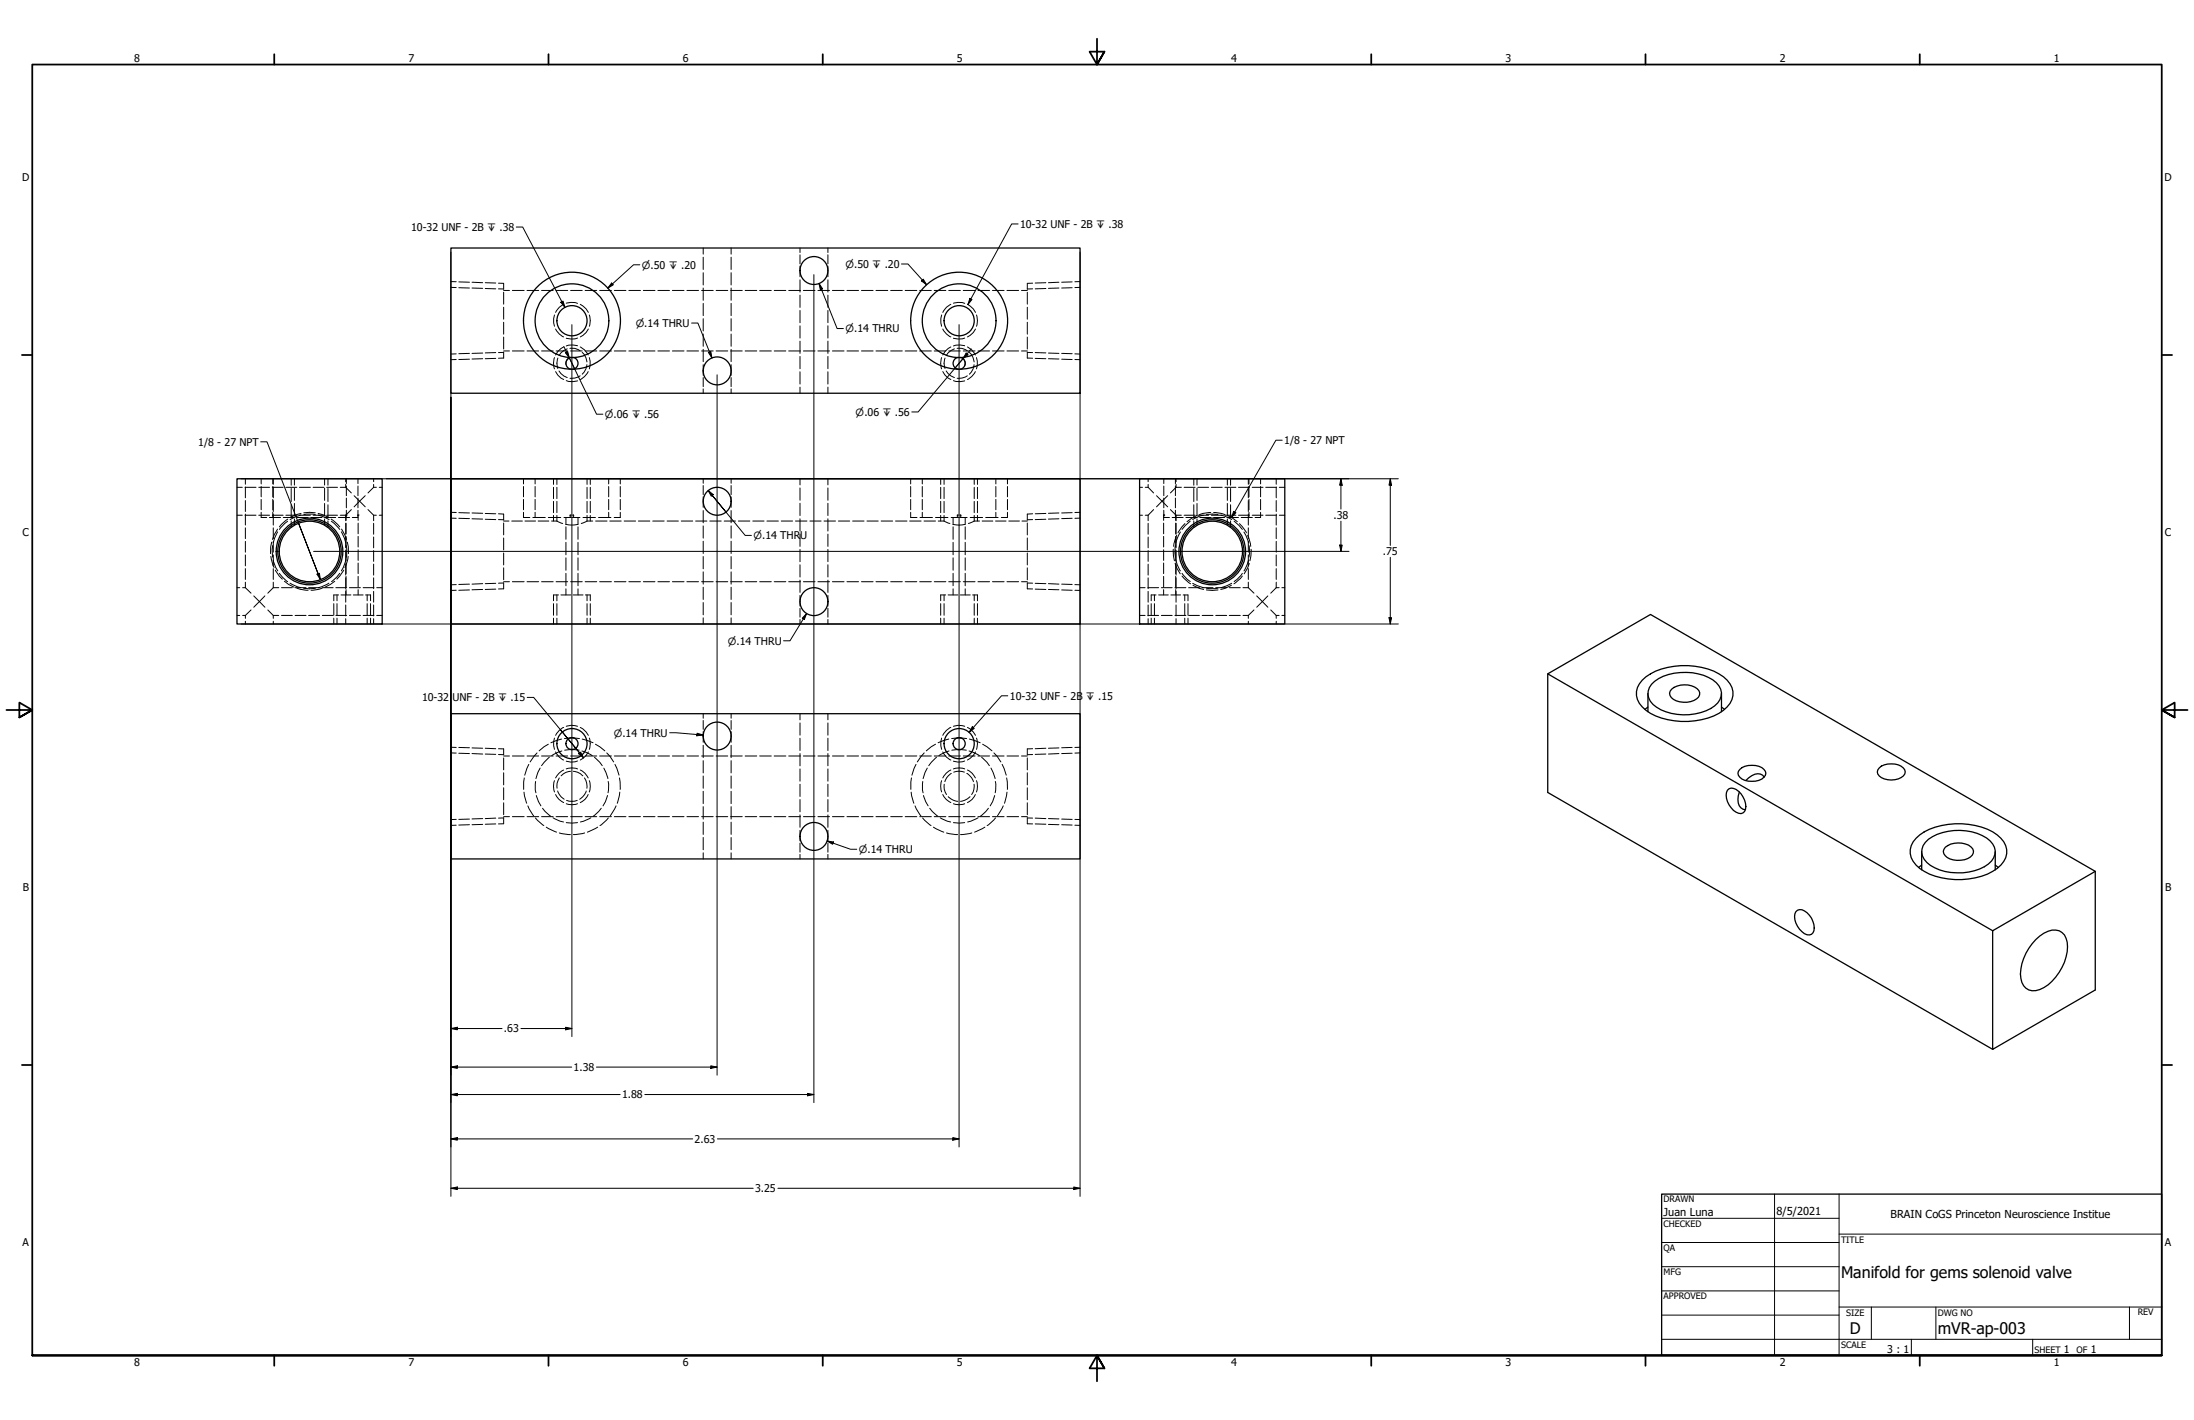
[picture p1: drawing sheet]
<svg xmlns="http://www.w3.org/2000/svg" width="864mm" height="559mm" viewBox="0 0 864 559" stroke-linecap="round" stroke-linejoin="round" font-family="sans-serif">
<!-- layer: Hidden (ANSI) -->
<g fill="none" stroke="#000" stroke-width=".39">
<path d="M276.8 97.6v2.4M287.8 97.6v2.4M314.9 97.6v1.8M325.9 97.6v1.8M177.5 113.1l2.1 .1M180.6 113.2l4.2 .1M185.8 113.3l4.2 .2M191 113.5l4.1 .2M196.2 113.7h2M198.2 111.5v2.4M198.2 115v4.7M198.2 114.3h2.3"/>
<path d="M201.7 114.3h4.6M207.5 114.3h4.5M213.2 114.3h4.5M218.9 114.3h4.6M224.6 114.3h4.6M230.3 114.3h4.6M236 114.3h4.7M241.8 114.3h4.6M247.5 114.3h4.6M253.2 114.3h4.6M259 114.3h4.5M264.7 114.3h4.5"/>
<path d="M270.4 114.3h4.6M276.2 114.3h4.5M276.8 101.2v4.8M276.8 107.3v4.8M276.8 113.3v4.9M276.8 119.4v4.8M281.9 114.3h4.5M287.6 114.3h4.6M287.8 101.2v4.8M287.8 107.3v4.8M287.8 113.3v4.9M287.8 119.4v4.8"/>
<path d="M293.3 114.3h4.6M299 114.3h4.6M304.7 114.3h4.6M310.5 114.3h4.6M314.9 100.3v3.5M314.9 104.7v4.2M314.9 110.1v4.8M314.9 116.1v4.9M316.2 114.3h4.6M321.9 114.3h4.6M325.9 100.3v3.5M325.9 104.7v4.2"/>
<path d="M325.9 110.1v4.8M325.9 116.1v4.9M327.7 114.3h4.5M333.4 114.3h4.5M339.1 114.3h4.6M344.8 114.3h4.6M350.6 114.3h4.6M356.3 114.3h4.6M362 114.3h4.6M367.7 114.3h4.6M373.4 114.3h4.6M379.2 114.3h4.6"/>
<path d="M384.9 114.3h4.6M390.7 114.3h4.5M396.4 114.3h4.5M402.1 114.3h2.3M404.4 111.5v2.4M404.4 115v4.7M406.5 113.7h-2.1M411.7 113.5l-4.2 .2M416.8 113.3l-4.1 .2M422 113.2l-4.1 .1M425.1 113.1l-2 .1M179.6 139.3h-2.1"/>
<path d="M184.8 139.1l-4.2 .1M190 138.9l-4.2 .2M195.1 138.7l-4.1 .2M198.2 120.9v4.7M198.2 126.8v4.7M198.2 132.7v4.7M198.2 138.6v2.3M198.2 138.7h-2M198.2 138.1h2.3M201.7 138.1h4.6M207.5 138.1h4.5M213.2 138.1h4.5"/>
<path d="M218.9 138.1h4.6M223.3 137.3l-1.4 .6-1.9 2.1M224.3 137.1a5 5 0 0 1 4 .9M224.6 138.1h4.6M229.2 138.7a5.6 5.6 0 0 1 1.8 3.7M230.3 138.1h4.6M236 138.1h4.7M241.8 138.1h4.6M247.5 138.1h4.6M253.2 138.1h4.6M259 138.1h4.5M264.7 138.1h4.5"/>
<path d="M270.4 138.1h4.6M276.2 138.1h4.5M276.8 125.4v4.8M276.8 131.4v4.9M276.8 137.5v4.8M281.9 138.1h4.5M287.6 138.1h4.6M287.8 125.4v4.8M287.8 131.4v4.9M287.8 137.5v4.8M293.3 138.1h4.6M299 138.1h4.6"/>
<path d="M304.7 138.1h4.6M310.5 138.1h4.6M314.9 122.2v4.8M314.9 128.2v4.8M314.9 134.2v4.9M316.2 138.1h4.6M321.9 138.1h4.6M325.9 122.2v4.8M325.9 128.2v4.8M325.9 134.2v4.9M327.7 138.1h4.5M333.4 138.1h4.5"/>
<path d="M339.1 138.1h4.6M344.8 138.1h4.6M350.6 138.1h4.6M356.3 138.1h4.6M362 138.1h4.6M367.7 138.1h4.6M373.4 138.1h4.6M375.7 137.3l-1.4 .6-1.9 2.1M376.7 137.1a5 5 0 0 1 4 .9M379.2 138.1h4.6M381.6 138.7a5.6 5.6 0 0 1 1.8 3.7M384.9 138.1h4.6"/>
<path d="M390.7 138.1h4.5M396.4 138.1h4.5M402.1 138.1h2.3M404.4 120.9v4.7M404.4 126.8v4.7M404.4 132.7v4.7M404.4 138.6v2.3M404.4 138.7h2.1M407.5 138.7l4.2 .2M412.7 138.9l4.1 .2M417.9 139.1l4.1 .1M423.1 139.3h2"/>
<path d="M219.6 140.9a5.8 5.8 0 0 0 0 4.1M220 146l1.9 2 1.4 .6M224.4 145.2l.5 .1M224.9 140.6l-.4 .1M225.3 140.6l.4 .1M225.8 145.2l-.4 .1M228.3 147.9a5.7 5.7 0 0 1-4 .9M231 143.5a5.6 5.6 0 0 1-1.8 3.8M276.8 143.5v4.2M276.8 148.6v3.5M276.8 153v1.7M287.8 143.5v4.2"/>
<path d="M287.8 148.6v3.5M287.8 153v1.7M314.9 140.3v4.8M314.9 146.3v4.8M314.9 152.3v2.4M325.9 140.3v4.8M325.9 146.3v4.8M325.9 152.3v2.4M372 140.9a5.8 5.8 0 0 0 0 4.1M372.4 146l1.9 2 1.4 .6M376.8 145.2l.5 .1M377.3 140.6l-.4 .1"/>
<path d="M377.7 140.6l.4 .1M378.2 145.2l-.4 .1M380.7 147.9a5.7 5.7 0 0 1-4 .9M383.4 143.5a5.6 5.6 0 0 1-1.8 3.8M93.3 191.8h2.1M96.5 191.8h4.3M96.6 188.4v2.2M96.6 191.6v4.3M96.6 197v4.3M101.9 191.8h4.2M102.8 188.4v2M102.8 191.5v4"/>
<path d="M102.8 196.5v4.1M107.2 191.8h4.2M107.4 188.4v2M107.4 191.5v4M107.4 196.5v4.1M107.6 188.4v2.2M107.6 191.6v4.3M107.6 197v4.3M112.5 191.8h4.3M115.9 188.4v2.5M115.9 192.1v4.8M115.9 198.1v4.9"/>
<path d="M117.9 191.8h4.3M123.3 191.8h4.2M127.8 188.4v2.5M127.8 192.1v4.8M127.8 198.1v4.9M128.6 191.8h4.2M133.9 191.8h2.2M136.1 191.8l2.2 2.2M136.1 188.4v1.1M136.1 190.6v1.2M136.3 188.4v1.9M136.3 191.3v3.8"/>
<path d="M136.3 196v3.8M139.4 195.1l4.4 4.4M140.9 188.4v1.9M140.9 191.3v3.8M140.9 196v3.8M143.8 195.1l-4.4 4.4M147.1 191.8l-2.3 2.2M147.1 191.8h1M147.1 188.4v1.1M147.1 190.6v1.2M149.3 191.8h1.1M206.1 188.4v2"/>
<path d="M206.1 191.5v4M206.1 196.5v4.1M210.6 188.4v2M210.6 191.5v4M210.6 196.5v4.1M219.2 188.4v2.2M219.2 191.8v4.4M219.2 197.3v4.4M231.1 188.4v2.2M231.1 191.8v4.4M231.1 197.3v4.4M239.6 188.4v2"/>
<path d="M239.6 191.5v4M239.6 196.5v4.1M244.2 188.4v2M244.2 191.5v4M244.2 196.5v4.1M276.8 188.4v1.8M276.8 191.1v3.5M276.8 195.5v4.1M287.8 188.4v1.8M287.8 191.1v3.5M287.8 195.5v4.1M314.9 188.4v2.4"/>
<path d="M314.9 192v4.8M314.9 198.1v4.8M325.9 188.4v2.4M325.9 192v4.8M325.9 198.1v4.8M358.5 188.4v2M358.5 191.5v4M358.5 196.5v4.1M363 188.4v2M363 191.5v4M363 196.5v4.1M371.6 188.4v2.2"/>
<path d="M371.6 191.8v4.4M371.6 197.3v4.4M383.5 188.4v2.2M383.5 191.8v4.4M383.5 197.3v4.4M392 188.4v2M392 191.5v4M392 196.5v4.1M396.6 188.4v2M396.6 191.5v4M396.6 196.5v4.1M448.6 191.8h1.1"/>
<path d="M450.8 191.8h1.1M451.9 191.8l2.2 2.2M451.9 188.4v1.1M451.9 190.6v1.2M455.2 195.1l4.4 4.4M458.1 188.4v1.9M458.1 191.3v3.8M458.1 196v3.8M459.6 195.1l-4.4 4.4M462.7 188.4v1.9M462.7 191.3v3.8M462.7 196v3.8"/>
<path d="M462.9 191.8h2.1M462.9 191.8l-2.2 2.2M462.9 188.4v1.1M462.9 190.6v1.2M466.1 191.8h4.3M471.2 188.4v2.5M471.2 192.1v4.8M471.2 198.1v4.9M471.5 191.8h4.2M476.8 191.8h4.3M482.2 191.8h4.3M483.1 188.4v2.5"/>
<path d="M483.1 192.1v4.8M483.1 198.1v4.9M487.5 191.8h4.3M491.4 188.4v2.2M491.4 191.6v4.3M491.4 197v4.3M491.6 188.4v2M491.6 191.5v4M491.6 196.5v4.1M492.9 191.8h4.2M496.2 188.4v2M496.2 191.5v4"/>
<path d="M496.2 196.5v4.1M498.2 191.8h4.3M502.3 188.4v2.2M502.3 191.6v4.3M502.3 197v4.3M503.6 191.8h2.1M93.3 202.8h2.1M96.5 202.8h4.3M96.6 202.3v4.3M96.6 207.7v4.3M96.6 213v4.3M96.6 218.4v4.3"/>
<path d="M101.9 202.8h4.2M102.8 201.6v2h2.2M106 203.6h4.4M107.2 202.8h4.2M107.4 201.6v2M107.6 202.3v4.3M107.6 207.7v4.3M107.6 213v4.3M107.6 218.4v4.3M111.5 203.6h4.3M112.5 202.8h4.3M115.9 204.2v2.4"/>
<path d="M116.9 203.6h4.4M117.9 202.8h4.3M122.4 203.6h4.3M123.3 202.8h4.2M127.8 204.2v2.4M127.8 203.6h4.3M128.6 202.8h4.2M133.2 203.6h4.4M133.9 202.8h2.2M136.1 202.8v2.1M136.1 205.9v4.3M136.1 211.3v4.3"/>
<path d="M136.1 216.7v4.2M136.2 205.9v4.2M136.2 211.1v4.2M136.2 216.3v4.2M136.3 203.3v.3M136.3 202.7l-.1 2.1M136.3 200.8v2.2M138.3 200.5l-2.2 2.3M140.8 203.3v.3h-2.1M140.9 200.8l-.1 2.2M141 202.7v2.1M141 205.9v4.2"/>
<path d="M141 211.1v4.2M141 216.3v4.2M144.8 200.5l2.3 2.3M147.1 202.8h1M147.1 202.8v2.1M147.1 205.9v4.3M147.1 211.3v4.3M147.1 216.7v4.2M149.3 202.8h1.1M177.5 203.9l2.1 .1M180.6 204l4.2 .1M185.8 204.2l4.2 .1"/>
<path d="M191 204.3l4.1 .2M196.2 204.5h2M198.2 205h2.1M198.2 202.3v2.4M198.2 205.8v4.7M198.2 211.7v4.7M198.2 217.6v4.7M201.4 205h4.2M206.1 201.6v2h2.4M206.6 205h4.2M209.7 203.6h4.9M210.6 201.6v2"/>
<path d="M211.8 205h4.2M215.8 203.6h4.9M217.1 205h2.1M219.2 205l2.3 1M219.2 202.8v2.2M222 203.6h2.9M222.6 206.4l2.5 .2 2.5-.2M222.8 203.6v2.5M222.8 207.3v4.9M222.8 213.4v4.9M222.8 219.5v4.9M224.4 203.3v.3l.1-.3"/>
<path d="M224.5 202.7v.3M224.9 202.7h-.5v.3M225.3 203.6h3M225.4 202.7h.4v.3M225.7 202.7v.3M225.7 203.3v.3M225.8 203.3v.3M227.5 203.6v2.5M227.5 207.3v4.9M227.5 213.4v4.9M227.5 219.5v4.9M229.5 203.6h4.9"/>
<path d="M231.1 205l-2.3 1M231.1 205h2.2M231.1 202.8v2.2M234.4 205h4.6M235.6 203.6h4.9M239.6 201.6v2M240 205h4.5M244.2 201.6v2h-2.5M245.7 205h4.5M251.3 205h4.5M256.9 205h4.5M262.6 205h4.4"/>
<path d="M268.2 205h4.5M273.8 205h4.5M276.8 200.9v4.8M276.8 206.9v4.9M276.8 213v4.8M276.8 219v4.8M279.4 205h4.5M285.1 205h4.4M287.8 200.9v4.8M287.8 206.9v4.9M287.8 213v4.8M287.8 219v4.8"/>
<path d="M290.6 205h4.5M296.3 205h4.4M301.9 205h4.5M307.5 205h4.5M313.1 205h4.5M314.9 204.2v4.8M314.9 210.2v4.8M314.9 216.2v4.8M318.8 205h4.4M324.4 205h4.5M325.9 204.2v4.8M325.9 210.2v4.8"/>
<path d="M325.9 216.2v4.8M330 205h4.5M335.6 205h4.5M341.2 205h4.5M346.8 205h4.5M352.5 205h4.5M358.1 205h4.5M358.5 201.6v2h2.4M362.1 203.6h4.9M363 201.6v2M363.7 205h4.5M368.2 203.6h4.9"/>
<path d="M369.3 205h2.3M371.6 205l2.3 1M371.6 202.8v2.2M374.4 203.6h2.9M375 206.4l2.5 .2 2.5-.2M375.2 203.6v2.5M375.2 207.3v4.9M375.2 213.4v4.9M375.2 219.5v4.9M376.8 203.3v.3l.1-.3M376.9 202.7v.3M377.3 202.7h-.5v.3"/>
<path d="M377.7 203.6h3M377.8 202.7h.4l-.1 .3M378.1 203.3v.3M379.9 203.6v2.5M379.9 207.3v4.9M379.9 213.4v4.9M379.9 219.5v4.9M381.9 203.6h4.9M383.5 205l-2.3 1M383.5 205h2.1M383.5 202.8v2.2M386.6 205h4.2"/>
<path d="M388 203.6h4.9M391.9 205h4.1M392 201.6v2M396.6 201.6v2h-2.5M397.1 205h4.2M402.3 205h2.1M404.4 202.3v2.4M404.4 205.8v4.7M404.4 211.7v4.7M404.4 217.6v4.7M406.5 204.5h-2.1M411.7 204.3l-4.2 .2"/>
<path d="M416.8 204.2l-4.1 .1M422 204l-4.1 .1M425.1 203.9l-2 .1M448.6 202.8h1.1M450.8 202.8h1.1M451.9 202.8v2.1M451.9 205.9v4.3M451.9 211.3v4.3M451.9 216.7v4.2M454.1 200.5l-2.2 2.3M458 205.9v4.2M458 211.1v4.2"/>
<path d="M458 216.3v4.2M458.1 203.6h2.2M458.1 200.8l-.1 4M460.7 200.5l2.2 2.3M461.4 203.6h4.3M462.7 202.7l.1 2.1M462.7 200.8v2.2M462.7 203.3v.3M462.8 205.9v4.2M462.8 211.1v4.2M462.8 216.3v4.2M462.9 202.8h2.1"/>
<path d="M462.9 202.8v2.1M462.9 205.9v4.3M462.9 211.3v4.3M462.9 216.7v4.2M466.1 202.8h4.3M466.8 203.6h4.4M471.2 204.2v2.4M471.5 202.8h4.2M472.2 203.6h4.4M476.8 202.8h4.3M477.7 203.6h4.3M482.2 202.8h4.3"/>
<path d="M483.1 203.6h4.4M483.1 204.2v2.4M487.5 202.8h4.3M488.6 203.6h4.4M491.4 202.3v4.3M491.4 207.7v4.3M491.4 213v4.3M491.4 218.4v4.3M491.6 201.6v2M492.9 202.8h4.2M496.2 201.6v2h-2.2M498.2 202.8h4.3"/>
<path d="M502.3 202.3v4.3M502.3 207.7v4.3M502.3 213v4.3M502.3 218.4v4.3M503.6 202.8h2.1M93.3 231.3h1.1M95.5 231.3h1.1M96.6 231.3l2.2 2.1M96.6 223.8v4.2M96.6 229.1v2.2M99.9 234.5l4.4 4.5M104.3 234.5l-4.4 4.5"/>
<path d="M107.6 231.3l-2.2 2.1M107.6 231.3h2.1M107.6 223.8v4.2M107.6 229.1v2.2M110.8 231.3h4.3M116.1 231.3h4.4M121.5 231.3h4.3M126.9 231.3h4.2M131.4 234.1h1.9M132.2 231.3h4.3M132.7 234.1v2.3M132.7 237.6v4.5"/>
<path d="M134.2 234.1h3.9M136.1 222v4.3M136.1 227.4v4.2M136.1 232.7v4.3M136.1 238.1v4.3M136.2 221.6v4.1M136.2 226.8v4.2M136.2 232v2.1M137.5 231.3h4.4M139.1 234.1h3.8M141 221.6v4.1M141 226.8v4.2"/>
<path d="M141 232v2.1M142.9 231.3h4.3M143.9 234.1h2M144.5 234.1v2.3M144.5 237.6v4.5M147.1 222v4.3M147.1 227.4v4.2M147.1 232.7v4.3M147.1 238.1v4.3M148.3 231.3h2.1M179.6 230.1h-2.1M184.8 229.9l-4.2 .1"/>
<path d="M190 229.7l-4.2 .2M195.1 229.6l-4.1 .1M196.2 229.5l2-.1v2.3M198.2 228.9h2.3M198.2 223.5v4.7M201.7 228.9h4.6M207.5 228.9h4.5M213.2 228.9h4.5M217.9 234.1h1.9M218.9 228.9h4.6M219.2 234.1v2.3M219.2 237.6v4.5"/>
<path d="M220.8 234.1h3.9M222.8 225.6v4.9M222.8 231.7v2.4M224.6 228.9h4.6M225.6 234.1h3.9M227.5 225.6v4.9M227.5 231.7v2.4M230.3 228.9h4.6M230.4 234.1h1.9M231.1 234.1v2.3M231.1 237.6v4.5M236 228.9h4.7"/>
<path d="M241.8 228.9h4.6M247.5 228.9h4.6M253.2 228.9h4.6M259 228.9h4.5M264.7 228.9h4.5M270.4 228.9h4.6M276.2 228.9h4.5M276.8 225v4.9M276.8 231.1v4.8M276.8 237.1v4.8M281.9 228.9h4.5M287.6 228.9h4.6"/>
<path d="M287.8 225v4.9M287.8 231.1v4.8M287.8 237.1v4.8M293.3 228.9h4.6M299 228.9h4.6M304.7 228.9h4.6M310.5 228.9h4.6M314.9 222.2v4.9M314.9 228.3v4.8M314.9 234.3v4.2M314.9 239.4v3.5M316.2 228.9h4.6"/>
<path d="M321.9 228.9h4.6M325.9 222.2v4.9M325.9 228.3v4.8M325.9 234.3v4.2M325.9 239.4v3.5M327.7 228.9h4.5M333.4 228.9h4.5M339.1 228.9h4.6M344.8 228.9h4.6M350.6 228.9h4.6M356.3 228.9h4.6M362 228.9h4.6"/>
<path d="M367.7 228.9h4.6M370.3 234.1h1.9M371.6 234.1v2.3M371.6 237.6v4.5M373.2 234.1h3.9M373.4 228.9h4.6M375.2 225.6v4.9M375.2 231.7v2.4M378 234.1h3.9M379.2 228.9h4.6M379.9 225.6v4.9M379.9 231.7v2.4"/>
<path d="M382.8 234.1h1.9M383.5 234.1v2.3M383.5 237.6v4.5M384.9 228.9h4.6M390.7 228.9h4.5M396.4 228.9h4.5M402.1 228.9h2.3M404.4 223.5v4.7M406.5 229.5l-2.1-.1v2.3M407.5 229.6l4.2 .1M412.7 229.7l4.1 .2M417.9 229.9l4.1 .1"/>
<path d="M423.1 230.1h2M448.6 231.3h2.1M451.8 231.3h4.3M451.9 222v4.3M451.9 227.4v4.2M451.9 232.7v4.3M451.9 238.1v4.3M453.1 234.1h1.9M454.4 234.1v2.3M454.4 237.6v4.5M456.1 234.1h3.8M457.1 231.3h4.3"/>
<path d="M458 221.6v4.1M458 226.8v4.2M458 232v2.1M460.9 234.1h3.8M462.5 231.3h4.3M462.8 221.6v4.1M462.8 226.8v4.2M462.8 232v2.1M462.9 222v4.3M462.9 227.4v4.2M462.9 232.7v4.3M462.9 238.1v4.3"/>
<path d="M465.7 234.1h1.9M466.3 234.1v2.3M466.3 237.6v4.5M467.9 231.3h4.2M473.2 231.3h4.3M478.5 231.3h4.4M483.9 231.3h4.3M489.3 231.3h2.1M491.4 231.3l2.2 2.1M491.4 223.8v4.2M491.4 229.1v2.2M494.7 234.5l2.2 2.2"/>
<path d="M496.9 236.7l2.1 2.3M496.9 236.7l-2.2 2.3M499 234.5l-2.1 2.2M502.3 231.3h1.2M502.3 231.3l-2.1 2.1M502.3 223.8v4.2M502.3 229.1v2.2M504.6 231.3h1.1M93.3 242.2h1.1M95.5 242.2h1.1M96.6 242.2v1.1M96.6 244.5v1.1"/>
<path d="M98.8 240l-2.2 2.2M105.4 240l2.2 2.2M107.6 242.2h2.1M107.6 242.2v1.1M107.6 244.5v1.1M110.8 242.2h4.3M116.1 242.2h4.4M121.5 242.2h4.3M126.9 242.2h4.2M132.2 242.2h4.3M132.7 243.3v2.3M136.1 243.5v2.1"/>
<path d="M137.5 242.2h4.4M142.9 242.2h4.3M144.5 243.3v2.3M147.1 243.5v2.1M148.3 242.2h2.1M219.2 243.3v2.3M231.1 243.3v2.3M276.8 243.1v2.5M287.8 243.1v2.5M314.9 243.8v1.8M325.9 243.8v1.8M371.6 243.3v2.3"/>
<path d="M383.5 243.3v2.3M448.6 242.2h2.1M451.8 242.2h4.3M451.9 243.5v2.1M454.4 243.3v2.3M457.1 242.2h4.3M462.5 242.2h4.3M462.9 243.5v2.1M466.3 243.3v2.3M467.9 242.2h4.2M473.2 242.2h4.3M478.5 242.2h4.4"/>
<path d="M483.9 242.2h4.3M489.3 242.2h2.1M491.4 242.2v1.1M491.4 244.5v1.1M493.6 240l-2.2 2.2M500.2 240l2.1 2.2M502.3 242.2h1.2M502.3 242.2v1.1M502.3 244.5v1.1M504.6 242.2h1.1M177.5 296.3l2.1 .1M180.6 296.4l4.2 .1"/>
<path d="M185.8 296.5l4.2 .2M191 296.7l4.1 .2M196.2 296.9l2 .1M198.2 294.7v2.4M198.2 298.3v4.7M198.2 297.5h2.3M201.7 297.5h4.6M207.5 297.5h4.5M211.4 296.3l-2.7 3.5M213.2 297.5h4.5M215.8 292.9l-3.6 2.6M216.2 298l-3 3.3"/>
<path d="M218.9 297.5h4.6M221 290.8l-4.1 1.5M221.2 295.5l-4 1.9M224.4 290.4l-2.2 .2M224.5 295l-2.3 .2M224.6 297.5h4.6M225.7 295l2.3 .2M225.8 290.4l2.3 .2M229 295.5l4.1 1.9M229.2 290.8l4.2 1.5M230.3 297.5h4.6M234 298l2.1 2 .9 1.3"/>
<path d="M234.4 292.9l3.7 2.6M236 297.5h4.7M238.8 296.3l2.8 3.5M241.8 297.5h4.6M247.5 297.5h4.6M253.2 297.5h4.6M259 297.5h4.5M264.7 297.5h4.5M270.4 297.5h4.6M276.2 297.5h4.5M276.8 280.9v1.7M276.8 283.5v3.5"/>
<path d="M276.8 287.9v4.2M276.8 293.3v4.8M276.8 299.3v4.9M281.9 297.5h4.5M287.6 297.5h4.6M287.8 280.9v1.7M287.8 283.5v3.5M287.8 287.9v4.2M287.8 293.3v4.8M287.8 299.3v4.9M293.3 297.5h4.6M299 297.5h4.6"/>
<path d="M304.7 297.5h4.6M310.5 297.5h4.6M314.9 280.9v2.4M314.9 284.5v4.8M314.9 290.5v4.8M314.9 296.5v4.9M316.2 297.5h4.6M321.9 297.5h4.6M325.9 280.9v2.4M325.9 284.5v4.8M325.9 290.5v4.8M325.9 296.5v4.9"/>
<path d="M327.7 297.5h4.5M333.4 297.5h4.5M339.1 297.5h4.6M344.8 297.5h4.6M350.6 297.5h4.6M356.3 297.5h4.6M362 297.5h4.6M363.8 296.3l-2.7 3.5M367.7 297.5h4.6M368.2 292.9l-3.6 2.6M368.6 298l-3 3.3M373.4 290.8l-4.1 1.5"/>
<path d="M373.4 297.5h4.6M373.6 295.5l-4 1.9M376.8 290.4l-2.2 .2M376.9 295l-2.3 .2M378.1 295l2.3 .2M378.2 290.4l2.3 .2M379.2 297.5h4.6M381.4 295.5l4.1 1.9M381.6 290.8l4.2 1.5M384.9 297.5h4.6M386.4 298l2.1 2 .9 1.3M386.8 292.9l3.7 2.6"/>
<path d="M390.7 297.5h4.5M391.2 296.3l2.8 3.5M396.4 297.5h4.5M402.1 297.5h2.3M404.4 294.7v2.4M404.4 298.3v4.7M406.5 296.9l-2.1 .1M411.7 296.7l-4.2 .2M416.8 296.5l-4.1 .2M422 296.4l-4.1 .1M425.1 296.3l-2 .1M198.2 304.1v4.8"/>
<path d="M198.2 310v4.7M198.2 315.9v4.7M206.2 311.7l1.1 4.4M206.4 306.1l-.3 4.5M207.8 317.1l2.3 3.9M208.2 300.8l-1.6 4.3M210.8 307.5l-.1 3.4 .2 1.1M211.1 313.1l.9 2.4 .9 1.6M212.6 302.3l-1.7 4.1M213.6 318.1l3.1 3.1M219.5 311.3a5.9 5.9 0 0 0 2.6 3.2M220.2 306.1a5.5 5.5 0 0 0-.9 4.1"/>
<path d="M223 315a6 6 0 0 0 4.2 0M224.6 303.5a5.2 5.2 0 0 0-3.7 1.8M225.7 303.5a5.5 5.5 0 0 1 3.7 1.8M230.1 306.1a6 6 0 0 1 .9 4.1M230.8 311.3a5.7 5.7 0 0 1-2.6 3.2M236.7 318.1l-3.2 3.1M237.7 302.3l1.6 4.1M239.1 313.1l-.8 2.4-.9 1.6M239.4 307.5l.2 1-.3 3.5M242.1 300.8l1.5 4.3M242.5 317.1l-2.3 3.9M243.8 306.1l.3 4.5"/>
<path d="M244 311.7l-1 4.4M276.8 305.4v4.8M276.8 311.4v4.8M276.8 317.4v4.9M287.8 305.4v4.8M287.8 311.4v4.8M287.8 317.4v4.9M314.9 302.6v4.8M314.9 308.6v4.8M314.9 314.6v4.9M325.9 302.6v4.8M325.9 308.6v4.8"/>
<path d="M325.9 314.6v4.9M358.6 311.7l1.1 4.4M358.8 306.1l-.3 4.5M360.2 317.1l2.3 3.9M360.6 300.8l-1.6 4.3M363.2 307.5l-.1 3.4 .2 1.1M363.5 313.1l.9 2.4 .9 1.6M365 302.3l-1.7 4.1M366 318.1l3.1 3.1M371.7 308.6a5.3 5.3 0 0 0 .9 4.1M373.3 313.5v.1a6 6 0 0 0 3.7 1.7M374.5 304.4a5.6 5.6 0 0 0-2.6 3.2"/>
<path d="M375.4 303.8a6 6 0 0 1 4.2 0M380.6 304.4l.3 .1a5.5 5.5 0 0 1 2.3 3.1M381.8 313.5l-.1 .1a6.1 6.1 0 0 1-3.6 1.7M383.4 308.6a5.8 5.8 0 0 1-.9 4.1M389.1 318.1l-3.2 3.1M390.1 302.3l1.6 4.1M391.5 313.1l-.8 2.4-.9 1.6M391.8 307.5l.2 1-.3 3.5M394.5 300.8l1.5 4.3M394.9 317.1l-2.3 3.9M396.2 306.1l.3 4.5M396.4 311.7l-1 4.4"/>
<path d="M404.4 304.1v4.8M404.4 310v4.7M404.4 315.9v4.7M179.6 322.5h-2.1M184.8 322.3l-4.2 .2M190 322.1l-4.2 .2M195.1 321.9l-4.1 .2M198.2 321.8v2.4M198.2 321.4h2.3M198.2 321.9h-2M201.7 321.4h4.6M207.5 321.4h4.5"/>
<path d="M210.8 321.9l3.3 3M213.2 321.4h4.5M215 325.5l4.1 2M217.7 321.8l2.8 1.4 1.3 .3M218.9 321.4h4.6M220.2 327.8l4.3 .6M222.9 323.7h4.4M224.6 321.4h4.6M230.1 327.8l-4.4 .6M230.3 321.4h4.6M232.6 321.8l-4.1 1.7M235.3 325.5l-4.1 2"/>
<path d="M236 321.4h4.7M239.5 321.9l-3.3 3M241.8 321.4h4.6M247.5 321.4h4.6M253.2 321.4h4.6M259 321.4h4.5M264.7 321.4h4.5M270.4 321.4h4.6M276.2 321.4h4.5M276.8 323.5v4.9M276.8 329.6v4.8M276.8 335.6v2.4"/>
<path d="M281.9 321.4h4.5M287.6 321.4h4.6M287.8 323.5v4.9M287.8 329.6v4.8M287.8 335.6v2.4M293.3 321.4h4.6M299 321.4h4.6M304.7 321.4h4.6M310.5 321.4h4.6M314.9 320.7v4.9M314.9 326.8v4.1M314.9 331.8v3.5"/>
<path d="M314.9 336.2v1.8M316.2 321.4h4.6M321.9 321.4h4.6M325.9 320.7v4.9M325.9 326.8v4.1M325.9 331.8v3.5M325.9 336.2v1.8M327.7 321.4h4.5M333.4 321.4h4.5M339.1 321.4h4.6M344.8 321.4h4.6M350.6 321.4h4.6"/>
<path d="M356.3 321.4h4.6M362 321.4h4.6M363.2 321.9l3.3 3M367.4 325.5l4.1 2M367.7 321.4h4.6M370.1 321.8l2.8 1.4 1.3 .3M372.6 327.8l4.3 .6M373.4 321.4h4.6M375.3 323.7h4.4M379.2 321.4h4.6M382.5 327.8l-4.4 .6M384.9 321.4h4.6"/>
<path d="M385 321.8l-4.1 1.7M387.7 325.5l-4.1 2M390.7 321.4h4.5M391.9 321.9l-3.3 3M396.4 321.4h4.5M402.1 321.4h2.3M404.4 321.8v2.4M404.4 321.9h2.1M407.5 321.9l4.2 .2M412.7 322.1l4.1 .2M417.9 322.3l4.1 .2M423.1 322.5h2"/>
</g>
<!-- layer: Hidden Narrow (ANSI) -->
<g fill="none" stroke="#000" stroke-width=".39">
<path d="M177.5 110.8l2.1 .1M180.6 110.9l4.2 .2M185.8 111.1l4.2 .2M191 111.3l4.1 .1M196.2 111.4l2 .1M221.9 119.8a6.4 6.4 0 0 0-3.2 3.1M222.9 119.3a7.2 7.2 0 0 1 4.4 .1M228.4 119.8l2.3 1.7 .9 1.4M374.3 119.8a6.4 6.4 0 0 0-3.2 3.1M375.3 119.3a7.2 7.2 0 0 1 4.4 .1M380.8 119.8l2.3 1.7 .9 1.4M406.5 111.4l-2.1 .1"/>
<path d="M411.7 111.3l-4.2 .1M416.8 111.1l-4.1 .2M422 110.9l-4.1 .2M425.1 110.8l-2 .1M218.2 124l-.3 1.3 .3 3.1M218.7 129.5a6.6 6.6 0 0 0 3.2 3.1M221.9 136.5l-2.3 1.8-.9 1.4M227.3 136.1a7.1 7.1 0 0 0-4.4 0M227.3 133a7.2 7.2 0 0 1-4.4 .1M228.4 136.5a6.6 6.6 0 0 1 3.1 3.2M231.6 129.5l-.9 1.4-2.3 1.7M232 124a6.7 6.7 0 0 1 0 4.4"/>
<path d="M370.6 124l-.3 1.3 .3 3.1M371.1 129.5a6.6 6.6 0 0 0 3.2 3.1M374.3 136.5l-2.3 1.8-.9 1.4M379.7 136.1a7.1 7.1 0 0 0-4.4 0M379.7 133a7.2 7.2 0 0 1-4.4 .1M380.8 136.5a6.6 6.6 0 0 1 3.1 3.2M384 129.5l-.9 1.4-2.3 1.7M384.4 124a6.7 6.7 0 0 1 0 4.4M179.6 141.5h-2.1M184.8 141.4l-4.2 .1M190 141.2l-4.2 .1M195.1 141l-4.1 .2"/>
<path d="M198.2 140.9l-2 .1M218.2 140.7a6.7 6.7 0 0 0 0 4.5M218.7 146.2l.9 1.4 2.3 1.8M222.9 149.8a7.1 7.1 0 0 0 4.4 .1M231.5 146.2a6.9 6.9 0 0 1-3.1 3.2M232 140.7l.3 1.4-.3 3.1M370.6 140.7a6.7 6.7 0 0 0 0 4.5M371.1 146.2l.9 1.4 2.3 1.8M375.3 149.8a7.1 7.1 0 0 0 4.4 .1M383.9 146.2a6.9 6.9 0 0 1-3.1 3.2M384.4 140.7l.3 1.4-.3 3.1M404.4 140.9l2.1 .1"/>
<path d="M407.5 141l4.2 .2M412.7 141.2l4.1 .1M417.9 141.4l4.1 .1M423.1 141.5h2M114.6 188.4v2.5M114.6 192.2v5.2M114.6 198.6v5.1M129.1 188.4v2.5M129.1 192.2v5.2M129.1 198.6v5.1M217.9 188.4v2.2M217.9 191.8v4.4"/>
<path d="M217.9 197.3v4.4M232.3 188.4v2.2M232.3 191.8v4.4M232.3 197.3v4.4M370.3 188.4v2.2M370.3 191.8v4.4M370.3 197.3v4.4M384.7 188.4v2.2M384.7 191.8v4.4M384.7 197.3v4.4M469.9 188.4v2.5M469.9 192.2v5.2"/>
<path d="M469.9 198.6v5.1M484.4 188.4v2.5M484.4 192.2v5.2M484.4 198.6v5.1M106.6 218.9l1.3 4.4M106.9 213.4l-.3 1.7-.1 2.8M107.3 214.7v4.6M109.2 208.2l-1.9 4.1M109.3 209.3l-1.7 4.3M113.2 205.1l-3.2 3.2M113.3 204.3l-3.3 3M114.6 205v2.5"/>
<path d="M118.4 202.7l-2.3 .8-1.9 1M118.5 202.1l-4.3 1.5M119.6 202.5h4.5M119.6 201.8h4.5M125.2 202.1l4.2 1.5M125.3 202.7l4.2 1.8M129.1 205v2.5M130.4 204.3l3.3 3M130.4 205.1l3.3 3.2M134.4 209.3l1.7 4.3M134.4 208.2l2 4.1M136.3 214.7v4.6"/>
<path d="M136.7 213.4l.4 1.7 .1 2.8M137 218.9l-1.2 4.4M177.5 201.6l2.1 .1M180.6 201.7l4.2 .2M185.8 201.9l4.2 .1M191 202.1l4.1 .1M196.2 202.2l2 .1M217.9 202.8v2.2M232.3 202.8v2.2M370.3 202.8v2.2M384.7 202.8v2.2M406.5 202.2l-2.1 .1"/>
<path d="M411.7 202.1l-4.2 .1M416.8 201.9l-4.1 .1M422 201.7l-4.1 .2M425.1 201.6l-2 .1M461.8 216.2l.1 2.6 .4 1.9M462.7 214.7v4.6M463.2 210.7l-1.2 4.3M464.6 209.4l-1.7 4.2M466.4 206.1l-2.7 3.6M468.5 205.1l-3.2 3.2M469.9 205v2.5M471 202.9l-3.8 2.4"/>
<path d="M473.7 202.8l-1.2 .2-3 1.5M474.9 202.4h4.5M476.6 201.7l-4.5 .8M477.7 201.7l4.5 .8M480.6 202.8l1.2 .2 3 1.5M483.2 202.9l3.8 2.4M484.4 205v2.5M485.8 205.1l3.2 3.2M487.9 206.1l2.7 3.6M489.6 209.4l1.8 4.2M491.1 210.7l1.2 4.3M491.6 214.7l.3 2.9-.3 1.7"/>
<path d="M492.4 216.2v2.6l-.4 1.9M107.6 220.4l.9 2.9 .8 1.4M108.4 224.3l1.5 2.4 1.2 1.2M109.9 225.6l1.4 1.6 1.9 1.7M112 228.7l1.6 1.3 2.2 1.1M114.2 229.5l4.2 1.8M116.8 231.5l4.5 .8M119.5 231.5h4.6M126.8 231.5l-1.3 .4-3.1 .4M129.5 229.5l-4.2 1.8M131.4 234.1v2.3M131.4 237.6v4.5"/>
<path d="M131.8 228.7l-3.9 2.4M133.7 225.6l-1.2 1.6-2 1.7M135.3 224.3l-2.7 3.6M136.1 220.4l-1 2.9-.7 1.4M145.9 234.1v2.3M145.9 237.6v4.5M179.6 232.3h-2.1M184.8 232.2l-4.2 .1M190 232l-4.2 .1M195.1 231.8l-4.1 .2M198.2 231.7l-2 .1M217.9 234.1v2.3"/>
<path d="M217.9 237.6v4.5M232.3 234.1v2.3M232.3 237.6v4.5M370.3 234.1v2.3M370.3 237.6v4.5M384.7 234.1v2.3M384.7 237.6v4.5M404.4 231.7l2.1 .1M407.5 231.8l4.2 .2M412.7 232l4.1 .1M417.9 232.2l4.1 .1M423.1 232.3h2"/>
<path d="M453.1 234.1v2.3M453.1 237.6v4.5M462.5 221.7l.7 1.9 1.4 2.2M462.9 220.4l.5 1.8 1.2 2.5M465.3 226.7l3.3 3M465.3 225.6l2.1 2.4 1.1 .9M467.6 234.1v2.3M467.6 237.6v4.5M469.5 229.6l4.2 1.7M469.6 230.3l2.6 1.3 1.6 .4M474.9 231.5h4.5M474.9 232.2h4.5"/>
<path d="M484.7 230.3l-2.7 1.3-1.5 .4M484.8 229.6l-4.2 1.7M489 226.7l-3.3 3M489 225.6l-2.1 2.4-1.1 .9M491.4 220.4l-.5 1.8-1.3 2.5M491.7 221.7l-.7 1.9-1.3 2.2M131.4 243.3v2.3M145.9 243.3v2.3M217.9 243.3v2.3M232.3 243.3v2.3M370.3 243.3v2.3M384.7 243.3v2.3"/>
<path d="M453.1 243.3v2.3M467.6 243.3v2.3M177.5 294.1h2.1M180.6 294.1l4.2 .2M185.8 294.3l4.2 .1M191 294.4l4.1 .2M196.2 294.6l2 .1M218.2 290.4l-.3 1.4 .3 3.1M218.7 295.9a6.4 6.4 0 0 0 3.2 3.2M221.9 286.3a6.6 6.6 0 0 0-3.2 3.1M222.9 285.8a6.5 6.5 0 0 1 4.4 0M227.3 299.5a6.1 6.1 0 0 1-4.4 0"/>
<path d="M228.4 286.3l2.3 1.7 .9 1.4M231.6 295.9l-.9 1.4-2.3 1.8M232 290.4a6.7 6.7 0 0 1 0 4.5M370.6 290.4l-.3 1.4 .3 3.1M371.1 295.9a6.4 6.4 0 0 0 3.2 3.2M374.3 286.3a6.6 6.6 0 0 0-3.2 3.1M375.3 285.8a6.5 6.5 0 0 1 4.4 0M379.7 299.5a6.1 6.1 0 0 1-4.4 0M380.8 286.3l2.3 1.7 .9 1.4M384 295.9l-.9 1.4-2.3 1.8M384.4 290.4a6.7 6.7 0 0 1 0 4.5M406.5 294.6l-2.1 .1"/>
<path d="M411.7 294.4l-4.2 .2M416.8 294.3l-4.1 .1M422 294.1l-4.1 .2M425.1 294.1h-2M218.2 307.2a6.7 6.7 0 0 0 0 4.5M218.7 312.7a6.4 6.4 0 0 0 3.2 3.1M221.9 303a6.7 6.7 0 0 0-3.2 3.1M222.9 302.6a6.7 6.7 0 0 1 4.4 0M222.9 316.3a6.7 6.7 0 0 0 4.4 0M228.4 303a6.2 6.2 0 0 1 3.1 3.1M231.5 312.7a6 6 0 0 1-3.1 3.1M232 307.2a6.7 6.7 0 0 1 0 4.5"/>
<path d="M370.6 307.2a6.7 6.7 0 0 0 0 4.5M371.1 312.7a6.4 6.4 0 0 0 3.2 3.1M374.3 303a6.7 6.7 0 0 0-3.2 3.1M375.3 302.6a6.7 6.7 0 0 1 4.4 0M375.3 316.3a6.7 6.7 0 0 0 4.4 0M380.8 303a6.2 6.2 0 0 1 3.1 3.1M383.9 312.7a6 6 0 0 1-3.1 3.1M384.4 307.2a6.7 6.7 0 0 1 0 4.5M179.6 324.7l-2.1 .1M184.8 324.5l-4.2 .2M190 324.4l-4.2 .1M195.1 324.2l-4.1 .2"/>
<path d="M198.2 324.2h-2M404.4 324.2h2.1M407.5 324.2l4.2 .2M412.7 324.4l4.1 .1M417.9 324.5l4.1 .2M423.1 324.7l2 .1"/>
</g>
<!-- layer: Hidden (ANSI) -->
<g fill="#000">
<circle cx="136.3" cy="202.7" r=".19"/>
<circle cx="141" cy="202.7" r=".19"/>
<circle cx="225.7" cy="203.6" r=".19"/>
<circle cx="225.8" cy="203.6" r=".19"/>
<circle cx="378.1" cy="203.6" r=".19"/>
<circle cx="378.2" cy="203.6" r=".19"/>
<circle cx="458" cy="202.7" r=".19"/>
<circle cx="458.1" cy="202.7" r=".19"/>
</g>
<!-- layer: Visible (ANSI) -->
<g fill="none" stroke="#000" stroke-width=".51">
<path d="M177.5 97.6h247.6v57.1h-247.6zM224.5 140.7a2.38 2.38 0 0 0-1.7 2.2 2.38 2.38 0 0 0 1.6 2.3M225.8 140.7a2.38 2.38 0 0 1 1.7 2.2 2.38 2.38 0 0 1-1.7 2.3M376.9 140.7a2.38 2.38 0 0 0-1.7 2.2 2.38 2.38 0 0 0 1.6 2.3M378.2 140.7a2.38 2.38 0 0 1 1.7 2.2 2.38 2.38 0 0 1-1.7 2.3M93.3 188.4h57.1v57.2h-57.1zM177.5 188.4h247.6v57.2h-247.6zM448.6 188.4h57.1v57.2h-57.1zM609.2 265.2l40.5-23.4 175 101.1-40.3 23.4zM609.2 265.2v46.6l175.2 101.1M646.4 267.7a25 25 0 0 1 20.8-5.5 19.3 19.3 0 0 1 13.8 6.9 7.4 7.4 0 0 1-2.6 10.4 29.2 29.2 0 0 1-26.7 2.2 11.4 11.4 0 0 1-7.6-8 7.4 7.4 0 0 1 2.3-6zM648.7 278.3l-1.3 .8"/>
<path d="M648.7 272.9v7.2M650.1 269.2a19.6 19.6 0 0 1 18.3-4 11.6 11.6 0 0 1 8.9 6 6.5 6.5 0 0 1-3.9 7.6 22.1 22.1 0 0 1-21.3-.5 5.9 5.9 0 0 1-2-9.1zM658 271.2a8.2 8.2 0 0 1 10.7 .6 2.68 2.68 0 0 1-2 3.9 8.7 8.7 0 0 1-8.8-1.2 2.17 2.17 0 0 1 .1-3.3zM677.6 278.3l1.2 .8M677.6 272.9v7.2M177.5 280.9h247.6v57.1h-247.6zM224.4 290.4h1.5M224.5 294.9h1.3M376.8 290.4h1.5M376.9 295h1.3M680 311a2.76 2.76 0 0 1 4.3 .4 7.3 7.3 0 0 1 2.4 7.9 3.4 3.4 0 0 1-5.3-1.4 6.5 6.5 0 0 1-1.4-6.9zM684.7 311.7a5.1 5.1 0 0 0 1.4 6.8l.9 .1"/>
<path d="M684.8 302.8a7.8 7.8 0 0 1 9.5 0 2.22 2.22 0 0 1-.8 3.8 8.3 8.3 0 0 1-8.7-.7 1.97 1.97 0 0 1 0-3.1zM694.4 305.8a3.3 3.3 0 0 0-4.9-.6l-2.3 1.9M739.7 302.2a7.8 7.8 0 0 1 9.5 0 2.21 2.21 0 0 1-.9 3.8 7.4 7.4 0 0 1-9.2-1.4v-1.6zM754.2 329.9a25 25 0 0 1 20.8-5.5 19.6 19.6 0 0 1 13.7 6.9 7.4 7.4 0 0 1-2.6 10.5 28.5 28.5 0 0 1-30.5 0 7.4 7.4 0 0 1-1.4-11.9zM756.4 335.2v7.1M759.1 330.3a21.2 21.2 0 0 1 24.2 .6 5.6 5.6 0 0 1-.6 9.1 21.6 21.6 0 0 1-22.9 .6 5.9 5.9 0 0 1-.7-10.3zM765.7 333.4a8.7 8.7 0 0 1 10.1-.2 2.62 2.62 0 0 1 .9 2.8 2.62 2.62 0 0 1-2.2 1.9 8.6 8.6 0 0 1-8.9-1.2 2.17 2.17 0 0 1 .1-3.3zM785.4 335.2v7.1M706.9 358.8a2.42 2.42 0 0 1 3.3-.3 7.4 7.4 0 0 1 3.4 8.6 2.68 2.68 0 0 1-4.3-.5 7.2 7.2 0 0 1-2.4-7.8zM756.4 340.4l-1.2 1M785.4 340.4l1.2 1M824.7 342.9v46.7l-40.3 23.3v-46.6"/>
<path d="M801.4 369.7a9.4 9.4 0 0 1 9.1-3.4 7.2 7.2 0 0 1 3.2 8.2 20.2 20.2 0 0 1-10.7 14.9 5.1 5.1 0 0 1-7.5-4.3 19.5 19.5 0 0 1 5.9-15.4z"/>
<circle cx="320.4" cy="106.5" r="5.5"/>
<circle cx="225.1" cy="126.2" r="14.5"/>
<circle cx="225.1" cy="126.2" r="5.9"/>
<circle cx="225.1" cy="126.2" r="19.1"/>
<circle cx="377.5" cy="126.2" r="14.5"/>
<circle cx="377.5" cy="126.2" r="5.9"/>
<circle cx="377.5" cy="126.2" r="19.1"/>
<circle cx="282.3" cy="146" r="5.5"/>
<circle cx="282.3" cy="197.3" r="5.5"/>
<circle cx="121.8" cy="217" r="11.9"/>
<circle cx="121.8" cy="217" r="13.1"/>
<circle cx="121.8" cy="217" r="12.5"/>
<circle cx="477.2" cy="217" r="11.9"/>
<circle cx="477.2" cy="217" r="13.1"/>
<circle cx="477.2" cy="217" r="12.5"/>
<circle cx="320.4" cy="236.8" r="5.5"/>
<circle cx="225.1" cy="292.6" r="2.38"/>
<circle cx="225.1" cy="292.6" r="5.9"/>
<circle cx="282.3" cy="289.7" r="5.5"/>
<circle cx="377.5" cy="292.6" r="2.38"/>
<circle cx="377.5" cy="292.6" r="5.9"/>
<circle cx="320.4" cy="329.2" r="5.5"/>
</g>
<!-- layer: Border (ANSI) -->
<g fill="none" stroke="#000" stroke-width=".7">
<path d="M431.8 15.2v10.2l-2.9-5.1h5.8l-2.9 5.1 2.9-5.1M107.9 21.3v4.1M215.9 21.3v4.1M323.8 21.3v4.1M539.8 21.3v4.1M647.7 21.3v4.1M755.6 21.3v4.1M8.6 139.7h4.1M850.9 139.7h4.1M2.5 279.4h10.2l-5.1-2.9v5.8l5.1-2.9-5.1 2.9M861.1 279.4h-10.2l5.1-2.9v5.8l-5.1-2.9 5.1 2.9M8.6 419.1h4.1"/>
<path d="M850.9 419.1h4.1M12.7 533.4v-508h838.2v508h-838.2h838.2M107.9 533.4v4.1M215.9 533.4v4.1M323.8 533.4v4.1M434.7 538.5l-2.9-5.1 2.9 5.1h-5.8l2.9-5.1v10.2M539.8 533.4v4.1M647.7 533.4v4.1M755.6 533.4v4.1"/>
</g>
<!-- layer: Title (ANSI) -->
<g fill="none" stroke="#000" stroke-width=".39">
<path d="M654 479.4h69.9M698.5 469.9v63.5M723.9 469.9v63.5M654 488.9h69.9M654 498.5h69.9M723.9 485.6h127M654 508h69.9M654 517.5h69.9M723.9 514.3h127M736.6 514.3v12.7M762 514.3v12.7M838.2 514.3v12.7"/>
<path d="M654 527h196.9M752.3 527v6.4M800.1 527v6.4"/>
</g>
<path d="M654 469.9h196.9v63.5h-196.9z" fill="none" stroke="#000" stroke-width=".51"/>
<!-- layer: Dimension (ANSI) -->
<g fill="none" stroke="#000" stroke-width=".39">
<path d="M177.5 99.2v371.6M425.1 99.2v371.6M320.4 108.1v325.8M225.1 127.8v280.1M377.5 127.8v323.6M282.3 147.5v275.6M94.9 188.4h455.5M527.8 188.4l.5 2.5h-1zM527.8 188.4v11.9M547.2 188.4l.6 2.5h-1.1zM547.2 188.4v26.2M123.4 217h407.6"/>
<path d="M527.3 214.5h1l-.5 2.5zM527.8 205.1v11.9M547.2 219.3v26.3M94.9 245.6h455.5M546.7 243.1h1.1l-.6 2.5zM177.5 419.9l2.5-.5v1zM177.5 404.7l2.5-.5v1.1zM177.5 419.9h47.5M177.5 404.7h20.1M205 404.7h20.1M222.6 404.2l2.5 .5-2.5 .6zM234.8 419.9h47.5"/>
<path d="M279.8 419.4l2.5 .5-2.5 .5zM177.5 430.7l2.5-.4v.9zM177.5 430.7h66.6M253.8 430.7h66.6M317.9 430.3l2.5 .4-2.5 .5zM177.5 448.2l2.5-.5v1zM177.5 448.2h95.2M282.4 448.2h95.1M375 447.7l2.5 .5-2.5 .5zM177.5 467.6l2.5-.5v1zM177.5 467.6h119M306.2 467.6h118.9"/>
<path d="M422.7 467.1l2.4 .5-2.4 .5z"/>
</g>
<g fill="#000">
<path d="M527.8 188.4l.5 2.5h-1z" fill-rule="evenodd"/>
<path d="M547.2 188.4l.6 2.5h-1.1z" fill-rule="evenodd"/>
<path d="M527.3 214.5h1l-.5 2.5z" fill-rule="evenodd"/>
<path d="M546.7 243.1h1.1l-.6 2.5z" fill-rule="evenodd"/>
<path d="M177.5 419.9l2.5-.5v1z" fill-rule="evenodd"/>
<path d="M177.5 404.7l2.5-.5v1.1z" fill-rule="evenodd"/>
<path d="M222.6 404.2l2.5 .5-2.5 .6z" fill-rule="evenodd"/>
<path d="M177.5 430.7l2.5-.4v.9z" fill-rule="evenodd"/>
<path d="M279.8 419.4l2.5 .5-2.5 .5z" fill-rule="evenodd"/>
<path d="M317.9 430.3l2.5 .4-2.5 .5z" fill-rule="evenodd"/>
<path d="M177.5 448.2l2.5-.5v1z" fill-rule="evenodd"/>
<path d="M375 447.7l2.5 .5-2.5 .5z" fill-rule="evenodd"/>
<path d="M177.5 467.6l2.5-.5v1z" fill-rule="evenodd"/>
<path d="M422.7 467.1l2.4 .5-2.4 .5z" fill-rule="evenodd"/>
</g>
<!-- layer: Symbol (ANSI) -->
<g fill="none" stroke="#000" stroke-width=".39">
<path d="M203.2 89.3h2.5l16.7 31.7M400.7 88.1h-2.5l-17.2 31.7M220.7 118.9l.9-.4 .8 2.5zM240.7 111.4l.7 .7-2.2 1.3zM251.8 104.2h-2.4l-10.2 9.2M322.4 111.6l1.4 2.1-.9 .3zM322.4 111.6l7.1 17.7h2.5M354.8 103.9h2.6l7.3 8.2M363.4 109.9l1.3 2.2-2-1.5zM381.8 117.4l.8 .5-1.6 1.9zM221.9 136.3l2.2 4.5M222.6 138.8l.9-.4 .6 2.4z"/>
<path d="M272.2 127.1h2.5l5.5 13.7M278.8 138.7l1-.4 .4 2.5zM380.3 138.9l.8 .7-2.1 1.6zM382.3 137.3l-3.3 3.9M224.1 140.8l10.7 22.2h2.5M224.1 140.8l2.1 4.3M224.2 140.8l-1.2 1.1-.2 1.6M379 141.2l-17.6 20.9h-2.5M379 141.2l-3 3.6M379.4 141.5l.5 1-.2 1.5M102.6 173.9h2.5l20.1 51.9-7.7-19.9M504.7 173.2h-2.5l-17.4 30.4"/>
<path d="M278.8 193l1.9 1.6-.7 .7zM278.8 193l1.6 1.9M285.8 201.5l-5.4-6.6 12.9 15.8h2.5M485.6 201.2l.9 .5-1.7 1.9zM124.8 225.9l.9-.3 .4 2.5zM125.2 225.8l.9 2.3M317.5 241.4l-.9 2.4-.8-.5zM317.5 241.4l-6.5 10.8h-2.6M207.5 274.4h2.6l18.1 21.9-7.7-9.2M396.7 273.8h-2.5l-12.8 14.4M227.8 296.6l.7-.6 1.2 2.3zM228.2 296.3l1.5 2"/>
<path d="M263.6 288.4l13.2 .8M274.4 288.5l2.4 .7-2.5 .4zM382.7 286l.8 .6-2.1 1.6zM325.6 331l2.5 .3-.4 .9zM325.6 331l9.2 3.2h2.4"/>
</g>
<g fill="#000">
<path d="M220.7 118.9l.9-.4 .8 2.5z" fill-rule="evenodd"/>
<path d="M240.7 111.4l.7 .7-2.2 1.3z" fill-rule="evenodd"/>
<path d="M322.4 111.6l1.4 2.1-.9 .3z" fill-rule="evenodd"/>
<path d="M363.4 109.9l1.3 2.2-2-1.5z" fill-rule="evenodd"/>
<path d="M381.8 117.4l.8 .5-1.6 1.9z" fill-rule="evenodd"/>
<path d="M222.6 138.8l.9-.4 .6 2.4z" fill-rule="evenodd"/>
<path d="M278.8 138.7l1-.4 .4 2.5z" fill-rule="evenodd"/>
<path d="M380.3 138.9l.8 .7-2.1 1.6z" fill-rule="evenodd"/>
<path d="M278.8 193l1.9 1.6-.7 .7z" fill-rule="evenodd"/>
<path d="M485.6 201.2l.9 .5-1.7 1.9z" fill-rule="evenodd"/>
<path d="M124.8 225.9l.9-.3 .4 2.5z" fill-rule="evenodd"/>
<path d="M317.5 241.4l-.9 2.4-.8-.5z" fill-rule="evenodd"/>
<path d="M227.8 296.6l.7-.6 1.2 2.3z" fill-rule="evenodd"/>
<path d="M274.4 288.5l2.4 .7-2.5 .4z" fill-rule="evenodd"/>
<path d="M382.7 286l.8 .6-2.1 1.6z" fill-rule="evenodd"/>
<path d="M325.6 331l2.5 .3-.4 .9z" fill-rule="evenodd"/>
</g>
<g font-size="6.3">
<text x="724.7" y="502.9">Manifold for gems solenoid valve</text>
<text x="728.1" y="524.9">D</text>
<text x="762.8" y="525">mVR-ap-003</text>
</g>
<g font-size="4.3">
<text x="654.8" y="478.6">Juan Luna</text>
<text x="699.3" y="478">8/5/2021</text>
<text x="744.2" y="479.4">BRAIN CoGS Princeton Neuroscience Institue</text>
</g>
<g font-size="4.2">
<text x="52.8" y="24.4">8</text>
<text x="160.8" y="24.4">7</text>
<text x="268.7" y="24.4">6</text>
<text x="376.7" y="24.4">5</text>
<text x="484.6" y="24.4">4</text>
<text x="592.6" y="24.4">3</text>
<text x="700.5" y="24.4">2</text>
<text x="808.5" y="24.4">1</text>
<text x="8.8" y="71.4">D</text>
<text x="852" y="71.4">D</text>
<text x="401.5" y="89.7">10-32 UNF - 2B ↧ .38</text>
<text x="161.8" y="90.9">10-32 UNF - 2B ↧ .38</text>
<text x="78" y="175.4">1/8 - 27 NPT</text>
<text x="505.5" y="174.8">1/8 - 27 NPT</text>
<text x="524.9" y="204.2">.38</text>
<text x="8.9" y="211.1">C</text>
<text x="315" y="212.2">U</text>
<text x="852.2" y="211.1">C</text>
<text x="544.3" y="218.5">.75</text>
<text x="166.1" y="276">10-32</text>
<text x="178.1" y="276">UNF - 2B ↧ .15</text>
<text x="397.5" y="275.3">10-32 UNF - 2B</text>
<text x="9" y="350.8">B</text>
<text x="852.2" y="350.8">B</text>
<text x="198.4" y="406.3">.63</text>
<text x="225.8" y="421.4">1.38</text>
<text x="244.9" y="432.2">1.88</text>
<text x="273.4" y="449.7">2.63</text>
<text x="297.2" y="469.1">3.25</text>
<text x="8.9" y="490.5">A</text>
<text x="852.2" y="490.5">A</text>
<text x="742.9" y="532.6">3 : 1</text>
<text x="812.4" y="532.6">1</text>
<text x="823" y="532.6">1</text>
<text x="52.8" y="537.5">8</text>
<text x="160.8" y="537.5">7</text>
<text x="268.7" y="537.5">6</text>
<text x="376.7" y="537.5">5</text>
<text x="484.6" y="537.5">4</text>
<text x="592.6" y="537.5">3</text>
<text x="700.5" y="537.5">2</text>
<text x="808.5" y="537.5">1</text>
</g>
<g font-size="3.9">
<text x="252.7" y="105.7">⌀.50 ↧ .20</text>
<text x="332.8" y="105.4">⌀.50 ↧ .20</text>
<text x="250.3" y="128.7">⌀.14 THRU</text>
<text x="332.8" y="130.8">⌀.14 THRU</text>
<text x="238.1" y="164.5">⌀.06 ↧ .56</text>
<text x="336.8" y="163.6">⌀.06 ↧ .56</text>
<text x="296.6" y="212.2">⌀.14 THR</text>
<text x="286.4" y="253.7">⌀.14 THRU</text>
<text x="427.4" y="275.3">↧ .15</text>
<text x="241.6" y="289.9">⌀.14 THRU</text>
<text x="338.1" y="335.7">⌀.14 THRU</text>
</g>
<g font-size="3.5">
<text x="654.8" y="473.2">DRAWN</text>
<text x="654.8" y="482.8">CHECKED</text>
<text x="724.7" y="488.9">TITLE</text>
<text x="654.8" y="492.3">QA</text>
<text x="654.8" y="501.8">MFG</text>
<text x="654.8" y="511.4">APPROVED</text>
<text x="726.7" y="517.7">SIZE</text>
<text x="762.8" y="517.7">DWG NO</text>
<text x="841.4" y="517.7">REV</text>
<text x="724.7" y="530.4">SCALE</text>
<text x="800.9" y="532.6">SHEET</text>
<text x="817.4" y="532.6">OF</text>
</g>
</svg>
